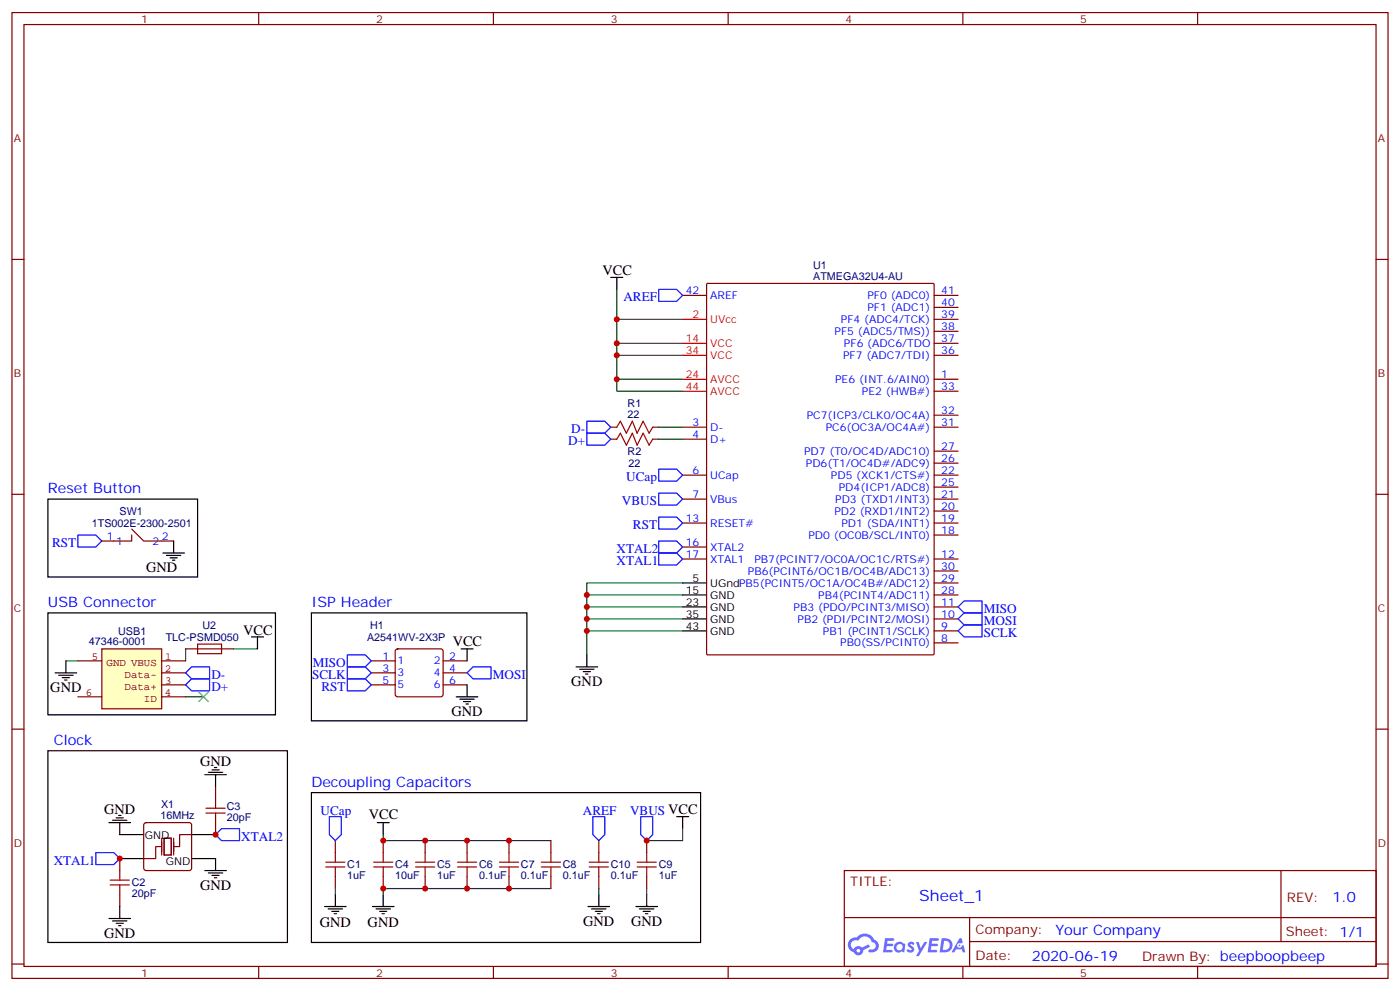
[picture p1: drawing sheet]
<svg xmlns="http://www.w3.org/2000/svg" width="412mm" height="292mm" viewBox="0 0 412 292" stroke-linecap="round" stroke-linejoin="round" font-family="sans-serif">
<g fill="none" stroke="#870000" stroke-width=".35">
<path d="M3.5 3.7h405.4v284.3h-405.4zM7.1 7.2h398.2v277.3h-398.2zM76.2 3.7v3.5M145.3 3.7v3.5M214.5 3.7v3.5M283.6 3.7v3.5M352.8 3.7v3.5M3.5 76.4h3.6M405.3 76.4h3.6M3.5 145.5h3.6M405.3 145.5h3.6M3.5 214.7h3.6"/>
<path d="M405.3 214.7h3.6M248.7 256.3h156.6v28.2h-156.6zM377.3 256.3v20.9M248.7 270.1h156.5M285.6 277.2h119.6M285.6 270.1v14.2M3.5 283.8h3.6M76.2 284.5v3.5M145.3 284.5v3.5M214.5 284.5v3.5M283.6 284.5v3.5M352.8 284.5v3.5"/>
<path d="M405.3 283.8h3.6"/>
</g>
<g fill="#5487ff">
<path d="M267.7 277.5a1.22 1.22 0 0 1 1.7 .2l-.4 .6a.47 .47 0 0 0-.3-.4 .47 .47 0 0 0-.5 .2l.1 .2a1.14 1.14 0 0 1 .8 1.8 1.14 1.14 0 0 1-1.9 0l-.2-.2 .5-.6 .7 .5a.29 .29 0 0 0 .3-.3 .29 .29 0 0 0-.2-.3 1.04 1.04 0 0 1-.6-1.7z"/>
<path d="M260.7 276.2h2.4l.3 .2-.2 .5-1.8 .1-.1 .8h1.5l.3 .4-.3 .4h-1.6l-.2 1.1h1.7l.2 .3-.2 .3-2.6 .1z"/>
<path d="M273.8 276.2h2.4l.3 .2-.1 .5-1.8 .1-.2 .8h1.6l.3 .4-.4 .4-1.6-.1-.1 1.1 1.7 .1 .2 .3-.2 .3-2.6 .1z"/>
<path d="M282.6 276.2h.7l.3 1.3-.6 .3a.69 .69 0 0 0-1 .3 .69 .69 0 0 0 .4 .9 .69 .69 0 0 0 .9-.6l.5-.2 .6 2.2h-.8l-.2-.9h-1.8l-.5 .9h-.8z"/>
<path d="M269.8 277.3h.8l.6 1.8 1.1-1.8h.9l-2.6 4.2h-.8l.9-1.5z"/>
<path d="M277.4 276.2l-.6 4.2h1.3a2.11 2.11 0 0 0 2.5-2.1 2.11 2.11 0 0 0-2.5-2.1zM278.1 277a1.39 1.39 0 0 1 1.7 1.4 1.39 1.39 0 0 1-1.8 1.2h-.3z"/>
<path d="M263.7 277.8a1.54 1.54 0 0 0-.1 2.2 1.54 1.54 0 0 0 2.2 .1l.6 .3 .3-2.3-.2-.3h-.4a1.49 1.49 0 0 0-2.4 0zM264 278.8a.94 .94 0 0 1 1.8 0 .94 .94 0 0 1-1.8 0z"/>
<path d="M250.4 276.6a2.18 2.18 0 0 0 1.1 3.7 1.44 1.44 0 0 0 1.6 .9 1.44 1.44 0 0 0 1.2-1.4l2-1.1-.5-.7-1.9 1a1.47 1.47 0 0 0-2.4 .4 1.39 1.39 0 0 1-.7-1.9 1.39 1.39 0 0 1 2-.5 2.12 2.12 0 0 1 2.2-1.3 2.12 2.12 0 0 1 1.9 1.7 1.14 1.14 0 0 1 1.1 1.4 1.14 1.14 0 0 1-1.7 .7 .43 .43 0 0 0-.5 .4 .43 .43 0 0 0 .4 .5 1.98 1.98 0 0 0 2.5-1.2 1.98 1.98 0 0 0-1.2-2.6 3.1 3.1 0 0 0-5.3-.6l-.9 .1zM252.3 279.9a.55 .55 0 0 1 1.1 0 .55 .55 0 0 1-1.1 0z"/>
<circle cx="282.6" cy="278.3" r=".26"/>
</g>
<g fill="none" stroke="#000" stroke-width=".35">
<path d="M179.9 81.7h3.5M181.7 81.7v3.5M51.2 159.3v3.5M48 162.8h6.3M49 163.5h4.3M50.1 164.2h2.1M50.8 164.9h.7M201.1 178.7h7M201.1 175.2h7M201.1 171.6h7M16.2 198.1h6.4M17.3 198.8h4.2"/>
<path d="M18.3 199.5h2.2M19.4 194.6v3.5M74.1 187.5h3.5M75.8 187.5v3.5M169.7 196.3h6.3M170.7 197h4.3M171.8 197.7h2.1M172.5 198.4h.7M172.9 192.8v3.5M201.1 182.2h7M201.1 185.7h7M19 200.2h.8"/>
<path d="M35.3 252.8h7M35.3 245.7h7M56.4 252.8h7.1v3.5M56.4 245.7h7.1M60.3 256.3h6.4M61.4 257h4.2M62.4 257.7h2.2M63.1 258.4h.8M111.1 242.2h3.6M112.9 242.2v3.5M95.6 266.9h6.4M96.7 267.6h4.2"/>
<path d="M97.7 268.3h2.1M98.4 269h.7M98.8 263.3v3.6M109.7 266.9h6.4M110.8 267.6h4.2M111.8 268.3h2.1M112.5 269h.7M112.9 263.3v3.6"/>
</g>
<g fill="none" stroke="#870000" stroke-width=".35">
<path d="M201.1 87h7M208.2 83.6l.3-.2h66.3l.3 .2 .1 108.8-.2 .3-66.5 .1-.3-.2zM275.2 87h7M275.2 90.5h7M275.2 94h7M275.2 97.5h7M275.2 115.2h7M275.2 111.7h7M275.2 101.1h7M275.2 104.6h7M179.9 125.8h1.8M179.9 129.3h1.8"/>
<path d="M192.3 125.8h1.7M192.3 129.3h1.7M201.1 125.8h7M201.1 139.9h7M201.1 129.3h7M275.2 125.8h7M275.2 122.2h7M275.2 139.9h7M275.2 136.3h7M275.2 132.8h7M38.8 157.5v1.8h-8.8M38.8 155.8l3.5 3.5h8.9"/>
<path d="M201.1 154h7M201.1 146.9h7M275.2 157.5h7M275.2 154h7M275.2 150.5h7M275.2 146.9h7M275.2 143.4h7M201.1 164.6h7M201.1 161h7M275.2 164.6h7M275.2 178.7h7M275.2 175.2h7"/>
<path d="M275.2 171.6h7M275.2 168.1h7M54.7 191h14.1M275.2 189.3h7M275.2 185.7h7M275.2 182.2h7M63.5 231.6v3.5M35.3 252.8v3.5M42.6 242.4l.4-.2h12.7l.5 .2 .2 .5v12.7l-.2 .5-.5 .2h-12.7l-.5-.2-.2-.5v-12.7zM63.5 242.2v3.5M98.8 247.5v3.5M98.8 258.1v3.5"/>
<path d="M112.9 247.5v3.5M112.9 258.1v3.5M35.3 263.3v3.6"/>
</g>
<path d="M201.1 94h7M201.1 101.1h7M201.1 104.6h7M201.1 111.7h7M201.1 115.2h7" fill="none" stroke="#f00" stroke-width=".35"/>
<g fill="none" stroke="#a10000" stroke-width=".35">
<path d="M181.7 125.8l1-1.8 1.8 3.5 1.8-3.5 1.4 3.5 1.7-3.5 1.8 3.5 1.1-1.7M181.7 129.3l1-1.8 1.8 3.6 1.8-3.6 1.4 3.6 1.7-3.6 1.8 3.6 1.1-1.8M58.2 189.6h7.1v2.8h-7.1zM60.7 239.4h5.6M60.7 237.9h5.6M63.5 235.1v2.8M63.5 239.4v2.8M32.5 259.1h5.6M35.3 256.3v2.8M96 255.2h5.6M96 253.8h5.6M98.8 251v2.8"/>
<path d="M98.8 255.2v2.9M110.1 255.2h5.6M110.1 253.8h5.6M112.9 251v2.8M112.9 255.2v2.9M32.5 260.5h5.6M35.3 260.5v2.8"/>
</g>
<path d="M181.7 85.2v30h19.4M181.7 94h19.4M181.7 101.1h19.4M181.7 104.6h19.4M181.7 111.7h19.4M172.9 175.2h28.2M172.9 178.7h28.2M201.1 171.6h-28.2v21.2M68.8 191h7M172.9 182.2h28.2M172.9 185.7h28.2M54.7 205.1h5.3" fill="none" stroke="#008700" stroke-width=".35"/>
<path d="M58.6 203.7l2.8 2.9M61.4 203.7l-2.8 2.9" fill="none" stroke="#3c3" stroke-width=".35"/>
<path d="M47.3 249.2h-1.4v3.6h-3.6M47.6 246.8v4.9M48.3 246.8h2.1v4.9h-2.1zM51.2 246.8v4.9M56.4 245.7h-3.5v3.5h-1.7" fill="none" stroke="#870012" stroke-width=".35"/>
<path d="M22.9 157.5h5.3l1.8 1.8-1.8 1.7h-5.3zM194 152.2h5.3l1.8 1.8-1.8 1.8h-5.3z" fill="none" stroke="#00f" stroke-width=".35"/>
<path d="M30 191h17.6v17.7h-17.6z" fill="#ffffc2" stroke="#850000" stroke-width=".35"/>
<path d="M22.9 194.6h7.1M47.6 194.6h7.1M47.6 198.1h7.1M22.9 205.1h7.1M47.6 201.6h7.1M47.6 205.1h7.1" fill="none" stroke="#850000" stroke-width=".35"/>
<g fill="none" stroke="#a10000" stroke-width=".35">
<path d="M122.4 255.2h5.7M122.4 253.8h5.7M125.2 251v2.8M125.2 255.2v2.9M134.8 255.2h5.6M134.8 253.8h5.6M137.6 251v2.8M137.6 255.2v2.9M147.1 255.2h5.7M147.1 253.8h5.7M149.9 251v2.8M149.9 255.2v2.9"/>
<path d="M159.5 255.2h5.6M159.5 253.8h5.6M162.3 251v2.8M162.3 255.2v2.9M173.6 255.2h5.6M173.6 253.8h5.6M176.4 251v2.8M176.4 255.2v2.9M187.7 255.2h5.6M187.7 253.8h5.6M190.5 251v2.8M190.5 255.2v2.9"/>
</g>
<g fill="none" stroke="#870000" stroke-width=".35">
<path d="M109.4 194.6h7M109.4 198.1h7M116.7 191.2l.4-.2h12.7l.5 .2 .2 .5v12.7l-.2 .5-.5 .2h-12.7l-.5-.2-.2-.5v-12.7zM130.5 194.6h7.1M130.5 198.1h7.1M109.4 201.6h7M130.5 201.6h7.1M125.2 247.5v3.5M125.2 258.1v3.5M137.6 247.5v3.5M137.6 258.1v3.5M149.9 247.5v3.5"/>
<path d="M149.9 258.1v3.5M162.3 247.5v3.5M162.3 258.1v3.5M176.4 247.5v3.5M176.4 258.1v3.5M190.5 247.5v3.5M190.5 258.1v3.5"/>
</g>
<g fill="none" stroke="#00f" stroke-width=".35">
<path d="M194 85.2h5.3l1.8 1.8-1.8 1.7h-5.3zM172.9 124h5.3l1.7 1.8-1.7 1.7h-5.3zM172.9 127.5h5.3l1.7 1.8-1.7 1.8h-5.3zM194 138.1h5.3l1.8 1.8-1.8 1.7h-5.3zM194 159.3h5.3l1.8 1.7-1.8 1.8h-5.3zM194 145.2h5.3l1.8 1.7-1.8 1.8h-5.3zM194 162.8h5.3l1.8 1.8-1.8 1.7h-5.3zM282.2 178.7l1.8-1.8h5.3v3.5h-5.3zM54.7 198.1l1.7-1.8h5.3v3.5h-5.3zM56.4 199.8h5.3v3.6h-5.3l-1.7-1.8zM102.3 199.8h5.3l1.8 1.8-1.8 1.8h-5.3zM102.3 192.8h5.3l1.8 1.8-1.8 1.7h-5.3z"/>
<path d="M102.3 196.3h5.3l1.8 1.8-1.8 1.7h-5.3zM139.3 196.3h5.3v3.5h-5.3l-1.7-1.7zM284 184h5.3v3.5h-5.3l-1.8-1.8zM284 180.4h5.3v3.6h-5.3l-1.8-1.8zM28.2 251h5.3l1.8 1.8-1.8 1.7h-5.3zM63.5 245.7l1.8-1.8h5.3v3.6h-5.3zM97 240.4h3.5v5.3l-1.7 1.8-1.8-1.8zM174.6 240.4h3.6v5.3l-1.8 1.8-1.8-1.8zM188.7 240.4h3.6v5.3l-1.8 1.8-1.8-1.8z"/>
</g>
<g fill="none" stroke="#000" stroke-width=".35">
<path d="M14.1 146.9h44.1v23h-44.1zM14.1 180.4h67v30h-67zM91.7 180.4h63.5v31.8h-63.5zM135.8 191h3.5M137.6 191v3.6M134.4 205.1h6.4M135.5 205.8h4.2M136.5 206.6h2.1M137.2 207.3h.7M137.6 201.6v3.5M14.1 221h70.6v56.5h-70.6zM60.3 228.1h6.4"/>
<path d="M61.4 227.4h4.2M62.4 226.7h2.2M63.1 226h.8M63.5 228.1v3.5M91.7 233.4h114.7v44.1h-114.7zM32.1 242.2h6.4M33.2 241.5h4.2M34.2 240.8h2.1M34.9 240.1h.7M35.3 242.2v3.5M199.3 240.4h3.5M201.1 240.4v3.5"/>
<path d="M32.1 270.4h6.4M33.2 271.1h4.2M34.2 271.8h2.1M34.9 272.5h.7M35.3 266.9v3.5M173.2 266.9h6.4M174.3 267.6h4.2M175.3 268.3h2.1M176 269h.7M176.4 263.3v3.6M187.3 266.9h6.4M188.4 267.6h4.2"/>
<path d="M189.4 268.3h2.2M190.1 269h.8M190.5 263.3v3.6"/>
</g>
<path d="M194 129.3h7.1M194 125.8h7.1M19.4 194.6h3.5M54.7 191v3.6M112.9 245.7v1.8h49.4M201.1 243.9v3.6h-10.6M98.8 261.6v1.7M162.3 261.6h-49.4v1.7M176.4 261.6v1.7M190.5 261.6v1.7" fill="none" stroke="#008700" stroke-width=".35"/>
<g fill="#c00">
<circle cx="190.5" cy="247.5" r=".88"/>
<circle cx="181.7" cy="111.7" r=".88"/>
<circle cx="181.7" cy="104.6" r=".88"/>
<circle cx="181.7" cy="101.1" r=".88"/>
<circle cx="181.7" cy="94" r=".88"/>
<circle cx="125.2" cy="261.6" r=".88"/>
<circle cx="125.2" cy="247.5" r=".88"/>
<circle cx="112.9" cy="247.5" r=".88"/>
<circle cx="35.3" cy="252.8" r=".88"/>
<circle cx="172.9" cy="185.7" r=".88"/>
<circle cx="172.9" cy="182.2" r=".88"/>
<circle cx="172.9" cy="178.7" r=".88"/>
<circle cx="172.9" cy="175.2" r=".88"/>
<circle cx="63.5" cy="245.7" r=".88"/>
<circle cx="112.9" cy="261.6" r=".88"/>
<circle cx="137.6" cy="261.6" r=".88"/>
<circle cx="137.6" cy="247.5" r=".88"/>
<circle cx="149.9" cy="261.6" r=".88"/>
<circle cx="149.9" cy="247.5" r=".88"/>
</g>
<text font-size="4.6" fill="#00f" x="270.8" y="265.3">Sheet_1</text>
<g font-size="4.2">
<text x="177.4" y="81">VCC</text>
<text x="43" y="168.5">GND</text>
<text x="71.6" y="186.8">VCC</text>
<text x="133.3" y="190.3">VCC</text>
<text x="14.8" y="203.7">GND</text>
<text x="168.3" y="202">GND</text>
<text x="133" y="210.8">GND</text>
<text x="58.9" y="225.6">GND</text>
<text x="30.7" y="239.7">GND</text>
<text x="108.6" y="241.1">VCC</text>
<text x="58.9" y="261.9">GND</text>
<text x="94.2" y="272.9">GND</text>
<text x="108.3" y="272.9">GND</text>
<text x="171.8" y="272.5">GND</text>
<text x="185.9" y="272.5">GND</text>
<text x="30.7" y="276">GND</text>
</g>
<g font-size="4.2" fill="#00f">
<text x="14.1" y="145.2">Reset Button</text>
<text x="14.1" y="178.7">USB Connector</text>
<text x="91.7" y="178.7">ISP Header</text>
<text x="15.9" y="219.3">Clock</text>
<text x="91.7" y="231.6">Decoupling Capacitors</text>
<text x="392.5" y="265.6">1.0</text>
<text x="310.9" y="275.1">Your Company</text>
<text x="304" y="282.9">2020-06-19</text>
</g>
<g font-size="3.9" fill="#00f">
<text x="183.6" y="88.7">AREF</text>
<text x="167.4" y="131.1">D+</text>
<text x="168.3" y="127.5">D-</text>
<text x="184.5" y="141.6">UCap</text>
<text x="183.2" y="148.7">VBUS</text>
<text x="186.4" y="155.8">RST</text>
<text x="15.3" y="161">RST</text>
<text x="181.6" y="162.8">XTAL2</text>
<text x="181.6" y="166.3">XTAL1</text>
<text x="289.8" y="180.4">MISO</text>
<text x="289.8" y="184">MOSI</text>
<text x="289.8" y="187.5">SCLK</text>
<text x="92.1" y="196.3">MISO</text>
<text x="62.3" y="199.8">D-</text>
<text x="62.3" y="203.4">D+</text>
<text x="91.9" y="199.8">SCLK</text>
<text x="94.7" y="203.4">RST</text>
<text x="145.2" y="199.8">MOSI</text>
<text x="94.4" y="239.9">UCap</text>
<text x="171.7" y="239.9">AREF</text>
<text x="185.6" y="239.9">VBUS VCC</text>
<text x="71.1" y="247.5">XTAL2</text>
<text x="15.8" y="254.5">XTAL1</text>
</g>
<g font-size="3.9" fill="#800">
<text x="250.5" y="260.9">TITLE:</text>
<text x="379.1" y="265.6">REV:</text>
<text x="287.4" y="275.1">Company:</text>
<text x="378.7" y="275.7">Sheet: 1/1</text>
<text x="287.4" y="282.8">Date:</text>
<text x="336.4" y="282.8">Drawn By: beepboopbeep</text>
</g>
<g font-size="3.2" fill="#800">
<text x="41.6" y="6.7">1</text>
<text x="110.8" y="6.7">2</text>
<text x="179.9" y="6.7">3</text>
<text x="249.1" y="6.7">4</text>
<text x="318.2" y="6.7">5</text>
<text x="4.1" y="41.8">A</text>
<text x="405.9" y="41.8">A</text>
<text x="4.1" y="110.9">B</text>
<text x="405.9" y="110.9">B</text>
<text x="4.1" y="180.1">C</text>
<text x="405.9" y="180.1">C</text>
<text x="4.1" y="249.2">D</text>
<text x="405.9" y="249.2">D</text>
<text x="41.6" y="287.5">1</text>
<text x="110.8" y="287.5">2</text>
<text x="179.9" y="287.5">3</text>
<text x="249.1" y="287.5">4</text>
<text x="318.2" y="287.5">5</text>
</g>
<g font-size="3.2" fill="#000080">
<text x="239.5" y="82.4">ATMEGA32U4-AU</text>
<text x="239.5" y="79.2">U1</text>
<text x="184.9" y="119.8">R1</text>
<text x="184.9" y="122.9">22</text>
<text x="184.9" y="134">R2</text>
<text x="185.1" y="137.5">22</text>
<text x="27" y="155.2">1TS002E-2300-2501</text>
<text x="35.2" y="151.6">SW1</text>
<text x="59.6" y="185.1">U2</text>
<text x="109" y="185.1">H1</text>
<text x="26.2" y="190">47346-0001</text>
<text x="34.8" y="186.8">USB1</text>
<text x="48.8" y="188.6">TLC-PSMD050</text>
<text x="108.1" y="188.7">A2541WV-2X3P</text>
<text x="47.5" y="237.9">X1</text>
<text x="66.8" y="238.4">C3</text>
<text x="47.3" y="241.1">16MHz</text>
<text x="66.8" y="241.6">20pF</text>
<text x="102.3" y="255.7">C1</text>
<text x="116.4" y="255.7">C4</text>
<text x="128.8" y="255.7">C5</text>
<text x="141.1" y="255.7">C6</text>
<text x="153.5" y="255.7">C7</text>
<text x="165.8" y="255.7">C8</text>
<text x="179.9" y="255.6">C10</text>
<text x="194" y="255.6">C9</text>
<text x="38.8" y="261">C2</text>
<text x="102.3" y="258.9">1uF</text>
<text x="116.4" y="258.9">10uF</text>
<text x="128.8" y="258.9">1uF</text>
<text x="141.1" y="258.9">0.1uF</text>
<text x="153.5" y="258.9">0.1uF</text>
<text x="165.8" y="258.9">0.1uF</text>
<text x="179.9" y="258.9">0.1uF</text>
<text x="194" y="258.9">1uF</text>
<text x="38.8" y="264.1">20pF</text>
</g>
<g font-size="3.2" fill="#00f">
<text x="202" y="86.6">42</text>
<text x="209.2" y="88">AREF</text>
<text x="255.5" y="88">PF0 (ADC0)</text>
<text x="277.3" y="86.6">41</text>
<text x="247.7" y="95.1">PF4 (ADC4/TCK)</text>
<text x="255.5" y="91.5">PF1 (ADC1)</text>
<text x="277.3" y="90.1">40</text>
<text x="277.3" y="93.7">39</text>
<text x="245.8" y="98.6">PF5 (ADC5/TMS))</text>
<text x="277.3" y="97.2">38</text>
<text x="277.3" y="100.7">37</text>
<text x="248.3" y="105.7">PF7 (ADC7/TDI)</text>
<text x="248.6" y="102.1">PF6 (ADC6/TDO</text>
<text x="277.3" y="104.2">36</text>
<text x="246" y="112.7">PE6 (INT.6/AIN0)</text>
<text x="277.3" y="111.3">1</text>
<text x="253.9" y="116.2">PE2 (HWB#)</text>
<text x="277.3" y="114.8">33</text>
<text x="204" y="125.4">3</text>
<text x="237.6" y="123.3">PC7(ICP3/CLK0/OC4A)</text>
<text x="277.3" y="125.4">31</text>
<text x="277.3" y="121.9">32</text>
<text x="204" y="128.9">4</text>
<text x="209.2" y="126.8">D-</text>
<text x="209.2" y="130.4">D+</text>
<text x="243.2" y="126.8">PC6(OC3A/OC4A#)</text>
<text x="236.8" y="133.9">PD7 (T0/OC4D/ADC10)</text>
<text x="237.4" y="137.4">PD6(T1/OC4D#/ADC9)</text>
<text x="277.3" y="136">26</text>
<text x="277.3" y="132.5">27</text>
<text x="204" y="139.5">6</text>
<text x="209.2" y="140.9">UCap</text>
<text x="244.8" y="140.9">PD5 (XCK1/CTS#)</text>
<text x="277.3" y="143.1">25</text>
<text x="277.3" y="139.5">22</text>
<text x="204" y="146.6">7</text>
<text x="209.2" y="148">VBus</text>
<text x="246" y="148">PD3 (TXD1/INT3)</text>
<text x="247.1" y="144.5">PD4(ICP1/ADC8)</text>
<text x="277.3" y="146.6">21</text>
<text x="202" y="153.6">13</text>
<text x="209.2" y="155">RESET#</text>
<text x="245.8" y="151.5">PD2 (RXD1/INT2)</text>
<text x="247.8" y="155">PD1 (SDA/INT1)</text>
<text x="277.3" y="153.6">19</text>
<text x="277.3" y="150.1">20</text>
<text x="31.5" y="158.9">1</text>
<text x="34.2" y="160.3">1</text>
<text x="44.9" y="160.3">2</text>
<text x="47.6" y="158.9">2</text>
<text x="202" y="160.7">16</text>
<text x="238.1" y="158.6">PD0 (OC0B/SCL/INT0)</text>
<text x="277.3" y="157.2">18</text>
<text x="202" y="164.2">17</text>
<text x="209.2" y="165.6">XTAL1</text>
<text x="209.2" y="162.1">XTAL2</text>
<text x="222.2" y="165.6">PB7(PCINT7/OC0A/OC1C/RTS#)</text>
<text x="277.3" y="164.2">12</text>
<text x="277.3" y="167.7">30</text>
<text x="220.3" y="169.2">PB6(PCINT6/OC1B/OC4B/ADC13)</text>
<text x="277.3" y="171.3">29</text>
<text x="233.8" y="179.7">PB3 (PDO/PCINT3/MISO)</text>
<text x="241" y="176.2">PB4(PCINT4/ADC11)</text>
<text x="277.3" y="178.3">11</text>
<text x="277.3" y="174.8">28</text>
<text x="234.9" y="183.3">PB2 (PDI/PCINT2/MOSI)</text>
<text x="277.3" y="185.4">9</text>
<text x="277.3" y="181.9">10</text>
<text x="242.4" y="186.8">PB1 (PCINT1/SCLK)</text>
<text x="247.5" y="190.3">PB0(SS/PCINT0)</text>
<text x="277.3" y="188.9">8</text>
<text x="112.6" y="194.2">1</text>
<text x="112.6" y="197.7">3</text>
<text x="117.1" y="195.6">1</text>
<text x="127.8" y="195.6">2</text>
<text x="132.3" y="194.2">2</text>
<text x="132.3" y="197.7">4</text>
<text x="112.6" y="201.3">5</text>
<text x="117.1" y="199.1">3</text>
<text x="117.1" y="202.7">5</text>
<text x="127.8" y="199.1">4</text>
<text x="127.8" y="202.7">6</text>
<text x="132.3" y="201.3">6</text>
</g>
<g font-size="3.2" fill="#f00">
<text x="204" y="93.7">2</text>
<text x="209.2" y="95.1">UVcc</text>
<text x="202" y="100.7">14</text>
<text x="202" y="104.2">34</text>
<text x="209.2" y="102.1">VCC</text>
<text x="209.2" y="105.7">VCC</text>
<text x="202" y="111.3">24</text>
<text x="209.2" y="112.7">AVCC</text>
<text x="202" y="114.8">44</text>
<text x="209.2" y="116.2">AVCC</text>
</g>
<g font-size="3.2">
<text x="204" y="171.3">5</text>
<text x="209.2" y="172.7">UGndPB5(PCINT5/OC1A/OC4B#/ADC12)</text>
<text x="202" y="178.3">23</text>
<text x="202" y="174.8">15</text>
<text x="209.2" y="179.7">GND</text>
<text x="209.2" y="176.2">GND</text>
<text x="202" y="181.9">35</text>
<text x="202" y="185.4">43</text>
<text x="209.2" y="183.3">GND</text>
<text x="209.2" y="186.8">GND</text>
<text x="42.7" y="247.1">GND</text>
<text x="48.8" y="254.5">GND</text>
</g>
<g font-size="3.2" fill="#840000">
<text x="27" y="194.2">5</text>
<text x="31.4" y="196.1">GND VBUS</text>
<text x="48.5" y="197.7">2</text>
<text x="48.7" y="194.2">1</text>
<text x="36.7" y="199.6">Data-</text>
<text x="36.7" y="203.1">Data+</text>
<text x="48.7" y="201.3">3</text>
<text x="25.3" y="204.8">6</text>
<text x="42.4" y="206.6">ID</text>
<text x="48.5" y="204.8">4</text>
</g>
</svg>
